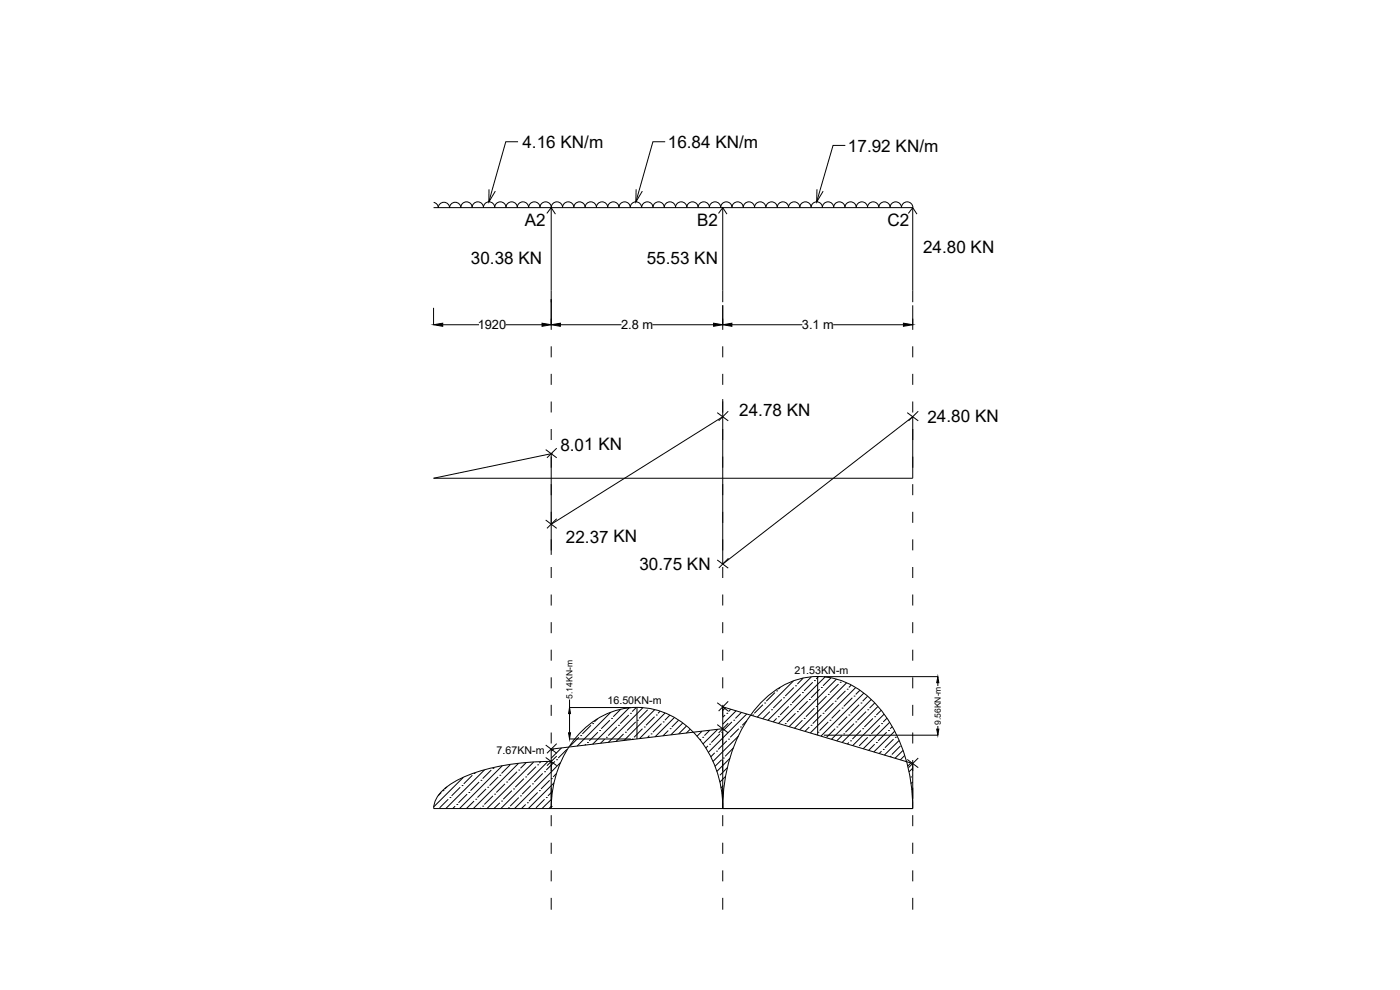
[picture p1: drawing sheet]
<svg xmlns="http://www.w3.org/2000/svg" width="420mm" height="297mm" viewBox="0 0 420 297" stroke-linecap="round" stroke-linejoin="round" font-family="sans-serif">
<!-- layer: 0 -->
<g fill="none" stroke="#000" stroke-width=".3">
<path d="M146.8 56.8l-.1 3.8 2-3.3M155.5 42.5h-3.7l-5.1 18.1M190.9 56.8l-.1 3.8 2-3.3M199.6 42.5h-3.7l-5.1 18.1M245.2 56.8l-.1 3.8 1.9-3.3M253.7 43.6h-3.7l-4.9 17M130.1 62.3h143.8v28.4M130.2 60.7a1.71 1.71 0 0 1 1.4 1.7 1.69 1.69 0 0 1 1.7-1.7 1.69 1.69 0 0 1 1.6 1.7M134.9 62.4a1.71 1.71 0 0 1 1.7-1.7 1.71 1.71 0 0 1 1.7 1.7M138.3 62.3a1.71 1.71 0 0 1 1.7-1.7 1.71 1.71 0 0 1 1.7 1.7M141.7 62.3a1.71 1.71 0 0 1 1.7-1.7 1.71 1.71 0 0 1 1.7 1.7M145.1 62.3a1.71 1.71 0 0 1 1.7-1.7 1.71 1.71 0 0 1 1.7 1.7 1.69 1.69 0 0 1 1.7-1.7 1.69 1.69 0 0 1 1.7 1.7 1.69 1.69 0 0 1 1.7-1.7 1.69 1.69 0 0 1 1.7 1.7 1.69 1.69 0 0 1 1.7-1.7 1.69 1.69 0 0 1 1.7 1.7 1.71 1.71 0 0 1 1.7-1.7 1.71 1.71 0 0 1 1.7 1.7 1.69 1.69 0 0 1 1.7-1.7 1.69 1.69 0 0 1 1.7 1.7"/>
<path d="M164.1 64l1.3-1.7 1.3 1.9M165.4 62.3a1.71 1.71 0 0 1 1.7-1.7 1.71 1.71 0 0 1 1.8 1.7M165.4 62.3v36.7M168.8 62.3a1.71 1.71 0 0 1 1.7-1.7 1.71 1.71 0 0 1 1.7 1.7M172.2 62.3a1.71 1.71 0 0 1 1.7-1.7 1.71 1.71 0 0 1 1.7 1.7M175.6 62.3a1.71 1.71 0 0 1 1.7-1.7 1.71 1.71 0 0 1 1.7 1.7M179 62.3a1.71 1.71 0 0 1 1.7-1.7 1.71 1.71 0 0 1 1.7 1.7 1.69 1.69 0 0 1 1.7-1.7 1.69 1.69 0 0 1 1.7 1.7 1.69 1.69 0 0 1 1.7-1.7 1.69 1.69 0 0 1 1.7 1.7 1.69 1.69 0 0 1 1.7-1.7 1.69 1.69 0 0 1 1.7 1.7 1.71 1.71 0 0 1 1.7-1.7 1.71 1.71 0 0 1 1.7 1.7 1.69 1.69 0 0 1 1.7-1.7 1.69 1.69 0 0 1 1.7 1.7 1.69 1.69 0 0 1 1.7-1.7 1.69 1.69 0 0 1 1.7 1.7 1.69 1.69 0 0 1 1.7-1.7 1.69 1.69 0 0 1 1.6 1.7M206.1 62.3a1.71 1.71 0 0 1 1.7-1.7 1.71 1.71 0 0 1 1.7 1.7M209.5 62.3a1.71 1.71 0 0 1 1.7-1.7 1.71 1.71 0 0 1 1.7 1.7M212.9 62.3a1.71 1.71 0 0 1 1.7-1.7 1.71 1.71 0 0 1 1.7 1.7M215.6 64l1.3-1.7 1.3 1.9M216.3 62.3a1.71 1.71 0 0 1 1.7-1.7 1.71 1.71 0 0 1 1.7 1.7 1.69 1.69 0 0 1 1.7-1.7 1.69 1.69 0 0 1 1.7 1.7 1.69 1.69 0 0 1 1.7-1.7 1.69 1.69 0 0 1 1.7 1.7 1.69 1.69 0 0 1 1.7-1.7 1.69 1.69 0 0 1 1.7 1.7 1.71 1.71 0 0 1 1.7-1.7 1.71 1.71 0 0 1 1.7 1.7 1.69 1.69 0 0 1 1.7-1.7 1.69 1.69 0 0 1 1.7 1.7 1.69 1.69 0 0 1 1.7-1.7 1.69 1.69 0 0 1 1.7 1.7"/>
<path d="M216.9 62.3v28.4M240 62.3a1.71 1.71 0 0 1 1.7-1.7 1.71 1.71 0 0 1 1.7 1.7M243.4 62.3a1.71 1.71 0 0 1 1.7-1.7 1.71 1.71 0 0 1 1.7 1.7M246.8 62.3a1.71 1.71 0 0 1 1.7-1.7 1.71 1.71 0 0 1 1.7 1.7M250.2 62.3a1.71 1.71 0 0 1 1.7-1.7 1.71 1.71 0 0 1 1.7 1.7 1.69 1.69 0 0 1 1.7-1.7 1.69 1.69 0 0 1 1.7 1.7 1.69 1.69 0 0 1 1.7-1.7 1.69 1.69 0 0 1 1.7 1.7 1.69 1.69 0 0 1 1.7-1.7 1.69 1.69 0 0 1 1.7 1.7M263.7 62.3a1.71 1.71 0 0 1 1.7-1.7 1.71 1.71 0 0 1 1.8 1.7M267.1 62.3a1.71 1.71 0 0 1 1.7-1.7 1.71 1.71 0 0 1 1.7 1.7 1.71 1.71 0 0 1 1.8-1.7 1.71 1.71 0 0 1 1.7 1.7M272.6 64l1.3-1.7 1.3 1.9M130.1 92.4v5M132.9 97.4h10.8M151.8 97.4h10.9M168.2 97.4h18.3"/>
<path d="M195.8 97.4h18.4M216.9 91.6v7.4M219.7 97.4h21.1M250 97.4h21.1M273.9 91.6v7.4M165.4 103.9v3.3M165.4 112.2v3.3M216.9 103.9v3.3M216.9 112.2v3.3M216.9 119.7v49.5l57-44.2v18.5h-143.8l35.3-7.4M273.9 103.9v3.3M273.9 112.2v3.3"/>
<path d="M163.8 134.9l3.3 2.5M165.4 136.1h.1M165.4 120.5v3.3M165.4 128.7v3.3M165.4 136.1v30.4M167.1 134.5l-2.9 2.9M215.3 123.8l3.3 2.5M216.9 125l-51.5 32.3M218.6 123.4l-2.9 2.9M272.3 123.8l3.3 2.5M273.9 120.5v3.3M275.6 123.4l-2.9 2.9"/>
<path d="M163.8 156l3.3 2.5M167.1 155.6l-2.9 2.9M273.9 145.3v3.3M273.9 153.6v3.3M165.4 170.1v3.3M165.4 178.4v3.3M215.3 168l3.3 2.5M216.9 170.1v3.3M216.9 178.4v3.3M218.6 167.5l-2.9 2.9M273.9 161.8v3.3M273.9 170.1v3.3"/>
<path d="M273.9 178.4v3.3M165.4 186.7v3.3M165.4 194.9v3.3M216.9 186.7v3.3M216.9 194.9v3.3M273.9 186.7v3.3M273.9 194.9v3.3M165.4 203.2v3.3M165.4 211.5v3.3M165.4 219.8v3.3M170.9 209.9v2.4h18.4M170.9 214.1v5.8"/>
<path d="M177.4 217.6l-2.6 2.6M177.9 217.1h.1M179.3 215.7l-.9 .9M179.4 219.7l-2.5 2.6M179.9 219.2h.1M183 216.1l-2.5 2.5M183.3 213.7l-10.1 10.1M183.5 215.5h.1M185.1 218.1l-2.6 2.6M185.6 217.6h.1M186.3 212.8l-2.2 2.2M187.7 219.7h.1"/>
<path d="M188.7 214.5l-2.6 2.6M188.8 212.4l-10.9 10.9M189.2 214h.1M190.8 216.6l-2.6 2.6M191 212.3l-1.3 1.2M191.2 212.3v9.4M191.3 216.1h.1M192.8 218.6l-2.5 2.6M192.9 212.3l-10.3 10.4M193.4 218.1h.1M194.4 213l-2.6 2.5M196.5 215l-2.6 2.6"/>
<path d="M196.5 212.9l-9.2 9.3M197 214.5h.1M198.1 213.4l-.6 .6M198.5 217.1l-2.6 2.6M199 216.6h.1M199.6 213.9l-7.7 7.7M200.6 219.2l-1.6 1.6M201 214.6l-1.5 1.5M201.1 218.6h.1M202.4 215.3l-5.8 5.8M203.7 216.1l-2.1 2M204.9 216.9l-3.6 3.6"/>
<path d="M206 217.8l-2.3 2.4M207.1 218.8l-1.1 1.1M208.3 219.7l-.1 .1M210.7 219.4l-1.5 1.5M213 219.1l-1.6 1.6M215.3 217.4l3.3 2.5M215.3 210.8l3.3 2.5M215.4 218.8l-4.4 4.4M216.6 219.7h.1M216.9 218.6l-51.5 6.2v17.8a31.3 31.3 0 0 1 14.5-27.3 23 23 0 0 1 30.2 6.6 33.3 33.3 0 0 1 6.8 20.7M216.9 203.2v3.3M216.9 211.5v31.1"/>
<path d="M216.9 212.1l57 17M217.6 214.5l-.7 .7M217.7 212.3l-.8 .9M218.1 214h.1M218.6 217l-2.9 2.9M218.6 210.4l-2.9 2.9M219.3 212.8l-.7 .7M219.7 216.6l-2.6 2.6M220.2 216.1h.1M220.9 213.3l-4 4M221.7 218.6l-2.6 2.6M222.2 218.1h.1"/>
<path d="M222.5 213.8l-1.8 1.7M224.1 214.2l-11.5 11.5M224.1 216.3l-1.4 1.3M225.9 214.5h.1M229 211.4l-2.6 2.6M229.5 210.9h.1M231 213.5l-2.1 2.2M231.5 213h.1M232.6 207.8l-2.6 2.6M233.1 207.3h.1M233.1 215.5l-1 1.1M233.6 215h.1"/>
<path d="M234.2 206.2l-.6 .6M234.6 209.9l-2.5 2.6M235.1 209.4h.1M235.7 217.1h.1M236.7 211.9l-2.6 2.6M237.2 211.4h.1M238.1 204.3l-10.8 10.9M238.2 206.3l-2.5 2.6M238.7 205.8h.1M238.7 214l-2.5 2.6M239.3 213.5h.1M240.3 208.4l-2.6 2.5"/>
<path d="M240.8 207.8h.1M240.8 216.1l-2.4 2.4M241 203.5l-1.7 1.8M241.3 215.5h.1M242.4 210.4l-2.6 2.6M242.9 209.9h.1M242.9 218.1l-1.3 1.3M243.4 217.6h.1M243.5 203.1l-13.1 13M243.9 204.7l-2.6 2.6M244.4 204.2h.1M244.4 212.5l-2.5 2.5"/>
<path d="M245 211.9h.1M245.4 203v17.6M245.5 219.7h.1M245.6 203l-.6 .7M246 206.8l-2.6 2.6M246.5 206.3h.1M246.5 214.5l-2.6 2.6M247 214h.1M247.3 203h34.2M247.6 203.1l-14 14M248.1 208.9l-2.6 2.5M248.6 208.4h.1"/>
<path d="M248.6 216.6l-2.6 2.6M249.1 216.1h.1M249.4 203.4l-2.4 2.4M250.1 210.9l-2.5 2.6M250.6 210.4h.1M250.6 218.6l-2.5 2.6M251 203.8l-14.2 14.2M251.1 218.1h.1M251.7 205.3l-2.6 2.5M252.2 204.7h.1M252.2 213l-2.6 2.5M252.7 212.5h.1"/>
<path d="M253.7 207.3l-2.6 2.6M254.1 204.9l-14.1 14.1M254.2 206.8h.1M254.2 215l-2.5 2.6M254.7 214.5h.1M255.5 205.6l-.8 .7M255.8 209.4l-2.6 2.5M256.3 208.9h.1M256.3 217.1l-2.6 2.6M256.8 206.3l-13.6 13.6M256.8 216.6h.1M257.8 211.4l-2.5 2.6"/>
<path d="M258 207.1l-1.2 1.3M258.4 210.9h.1M258.4 219.2l-2.6 2.6M258.9 218.6h.1M259.2 208l-12.8 12.9M259.9 213.5l-2.6 2.6M260.4 208.9l-1.5 1.5M260.4 213h.1M261.5 209.9l-12 11.9M262 215.5l-2.6 2.6M262.5 215h.1M262.5 210.9l-1.5 1.6"/>
<path d="M263.5 212l-10.8 10.8M264.1 217.6l-2.6 2.6M264.4 213.1l-1.4 1.4M264.6 217.1h.1M265.3 214.3l-9.4 9.4M266.1 219.7l-2.5 2.6M266.2 215.5l-1.1 1.1M266.6 219.2h.1M267 216.7l-7.9 7.9M267.7 218l-.5 .6M268.5 219.4l-6.3 6.2M273.9 203.2v3.3"/>
<path d="M273.9 211.5v3.3M273.9 219.8v3.3M281.5 204.8v1M281.5 217.8v1M132.4 237.8l-.9 .9M133 237.2h.1M134.1 236.1l-.6 .6M134.5 239.8l-2.6 2.6M135 239.3h.1M138.1 236.2l-2.6 2.6M138.7 235.7h.1M139.1 233.2l-9 8.9"/>
<path d="M140.2 238.3l-2.6 2.6M140.7 237.8h.1M141.8 232.6l-2.6 2.6M142.3 232.1h.1M142.8 239.8h.1M143.8 234.6l-2.6 2.6M144.3 234.1h.1M145.4 231l-11.6 11.6M145.9 236.7l-2.6 2.6M146.4 236.2h.1M147.4 231l-2.5 2.6M147.9 230.5h.1"/>
<path d="M147.9 238.8l-2.5 2.6M148.4 238.3h.1M149.5 233.1l-2.6 2.6M150 232.6h.1M150.7 229.8l-12.8 12.8M151.5 235.2l-2.5 2.6M152 234.6h.1M153.1 229.5l-2.6 2.6M153.6 237.2l-2.6 2.6M154.1 236.7h.1M155.2 231.5l-2.6 2.6M155.6 229.1l-13.5 13.5"/>
<path d="M155.7 231h.1M155.7 239.3l-2.6 2.6M156.2 238.8h.1M157.2 233.6l-2.6 2.6M157.8 233.1h.1M157.9 228.8l-1.7 1.7M159.3 235.7l-2.6 2.6M159.8 235.2h.1M160.1 228.7l-13.9 13.9M160.9 230l-2.6 2.6M161.4 229.5h.1M161.4 237.8l-2.6 2.6"/>
<path d="M161.9 237.2h.1M162.3 228.5l-.4 .5M162.9 232.1l-2.6 2.5M163.4 231.5h.1M163.4 239.8l-2.5 2.6M163.8 227.3l3.3 2.4M163.8 223.5l3.3 2.5M163.9 239.3h.1M164.4 228.5l-14.1 14.1M165 234.1l-2.6 2.6M165.4 228.5a62.8 62.8 0 0 0-28.4 5.7 12.4 12.4 0 0 0-6.7 7.2l-.1 1.2M165.5 233.6h.1"/>
<path d="M165.5 239.8l-2.8 2.8M165.8 237.4l-1.3 1.4M166.2 224.7l-.7 .7M166.3 234.9l-7.7 7.7M166.5 228.5l-2.6 2.5M167 232.1l-1 1M167 228h.1M167.1 226.9l-2.9 2.8M167.1 223.1l-2.9 2.9M168.2 228.8l-13.8 13.8M168.5 224.4l-3.1 3.1M170.1 224.9l-2.6 2.5"/>
<path d="M170.9 221.7h18.4M173.7 221.2l-2.6 2.6M174.3 220.7h.1M175.8 223.3l-.3 .3M176.3 222.8h.1M181.5 221.8l-1.3 1.2M182 221.2h.1M187.1 220.2l-2.2 2.2M189.7 221.8h.1M194.9 220.7l-.6 .6M195.4 220.2h.1M210.4 221.8l-.3 .3"/>
<path d="M210.9 221.2h.1M212.5 223.8l-.7 .7M213 223.3h.1M214.5 225.9l-1.2 1.2M215 225.4h.1M216.1 220.2l-2.6 2.6M216.6 228l-2 1.9M217 239.9l-.2 .2M217.1 227.4h.1M217.1 235.7l-.7 .7M217.1 237.7l-.5 .5M217.7 232.9l-1.7 1.8"/>
<path d="M218.1 222.3l-2.6 2.6M218.3 230.3l-2.2 2.3M218.6 221.8h.1M219.1 227.5l-4 4M220.1 224.4l-2.5 2.5M221.6 220.9l-7.7 7.6M245 220.2l-.2 .2M247.3 220.6h34.2M252.7 220.7l-1.6 1.6M253.2 220.2h.1M254.7 222.8l-.4 .5M255.3 222.3h.1"/>
<path d="M260.4 221.2l-2.6 2.6M261 220.7h.1M262.5 223.3l-1.8 1.9M263 222.8h.1M264.6 225.4l-.8 .7M265.1 224.9h.1M267.2 226.9h.1M268.2 221.8l-2.6 2.6M268.7 221.2h.1M269.8 222.2l-4.4 4.4M270.2 223.8l-2.5 2.6M271 225.2l-2.4 2.3"/>
<path d="M271.5 226.7l-1.3 1.3M272 228.3l-.2 .2M272.3 227.9l3.3 2.4M273.3 233.1h.1M273.4 228.9l-1 1M273.9 228v14.6M273.9 230.5l-1.1 1.1M273.9 234.6l-.5 .5M273.9 238.7l-.1 .2M273.9 232.5l-.1 .1M273.9 236.7l-.3 .3M275.6 227.4l-2.9 2.9"/>
<path d="M130.1 242.6h143.8M136.6 241.9l-.7 .7M137.1 241.4h.1M142.3 240.4l-2.3 2.2M144.3 242.4l-.2 .2M144.9 241.9h.1M150 240.9l-1.8 1.7M150.5 240.4h.1M152.6 242.4h.1M157.8 241.4l-1.3 1.2M158.3 240.9h.1M165.4 242h.1"/>
<path d="M165.4 242l-.7 .6M165.4 244.6v3.3M165.4 252.8v3.4M216.9 242.6a46.3 46.3 0 0 1 11.1-31.4 22.5 22.5 0 0 1 25-6.8 32.1 32.1 0 0 1 17 18.2 51.6 51.6 0 0 1 3.9 20M216.9 244.6v3.3M216.9 252.8v3.4M273.9 244.6v3.3M273.9 252.8v3.4M165.4 261.1v3.3M165.4 269.4v3.6M216.9 261.1v3.3M216.9 269.4v3.6"/>
<path d="M273.9 261.1v3.3M273.9 269.4v3.6"/>
</g>
<path d="M130.1 97.4l2.8-.4v.9zM162.7 97l2.7 .4-2.7 .5zM165.4 97.4l2.8-.4v.9zM214.2 97l2.7 .4-2.7 .5zM216.9 97.4l2.8-.4v.9zM271.1 97l2.8 .4-2.8 .5zM170.6 219.9h.6l-.3 1.8zM170.9 212.3l.3 1.8h-.6zM281.1 218.8h.7l-.3 1.8zM281.5 203l.3 1.8h-.7z" fill="#000" stroke="#000" stroke-width=".3"/>
<g font-size="5.1">
<text x="156.8" y="44.4">4.16 KN/m</text>
<text x="200.4" y="44.4">16.84 KN/m</text>
<text x="254.5" y="45.5">17.92 KN/m</text>
<text x="157.5" y="67.9">A2</text>
<text x="209.2" y="67.9">B2</text>
<text x="266.4" y="67.9">C2</text>
<text x="277" y="75.8">24.80 KN</text>
<text x="141.3" y="79.3">30.38 KN</text>
<text x="194.1" y="79.3">55.53 KN</text>
<text x="221.9" y="124.7">24.78 KN</text>
<text x="278.3" y="126.8">24.80 KN</text>
<text x="168.2" y="135.2">8.01 KN</text>
<text x="169.8" y="162.8">22.37 KN</text>
<text x="191.9" y="171.1">30.75 KN</text>
</g>
<g font-size="3.9">
<text x="143.4" y="98.8">1920</text>
<text x="186.4" y="98.8">2.8 m</text>
<text x="240.7" y="98.8">3.1 m</text>
</g>
<g font-size="3.2">
<text x="238.4" y="202.3">21.53KN-m</text>
<text x="182.3" y="211.3">16.50KN-m</text>
<text x="149" y="226.3">7.67KN-m</text>
</g>
<g font-size="2.6">
<text x="171.9" y="209.6" transform="rotate(-90 171.9 209.6)">5.14KN-m</text>
<text x="282.3" y="217.5" transform="rotate(-90 282.3 217.5)">9.56KN-m</text>
</g>
</svg>
